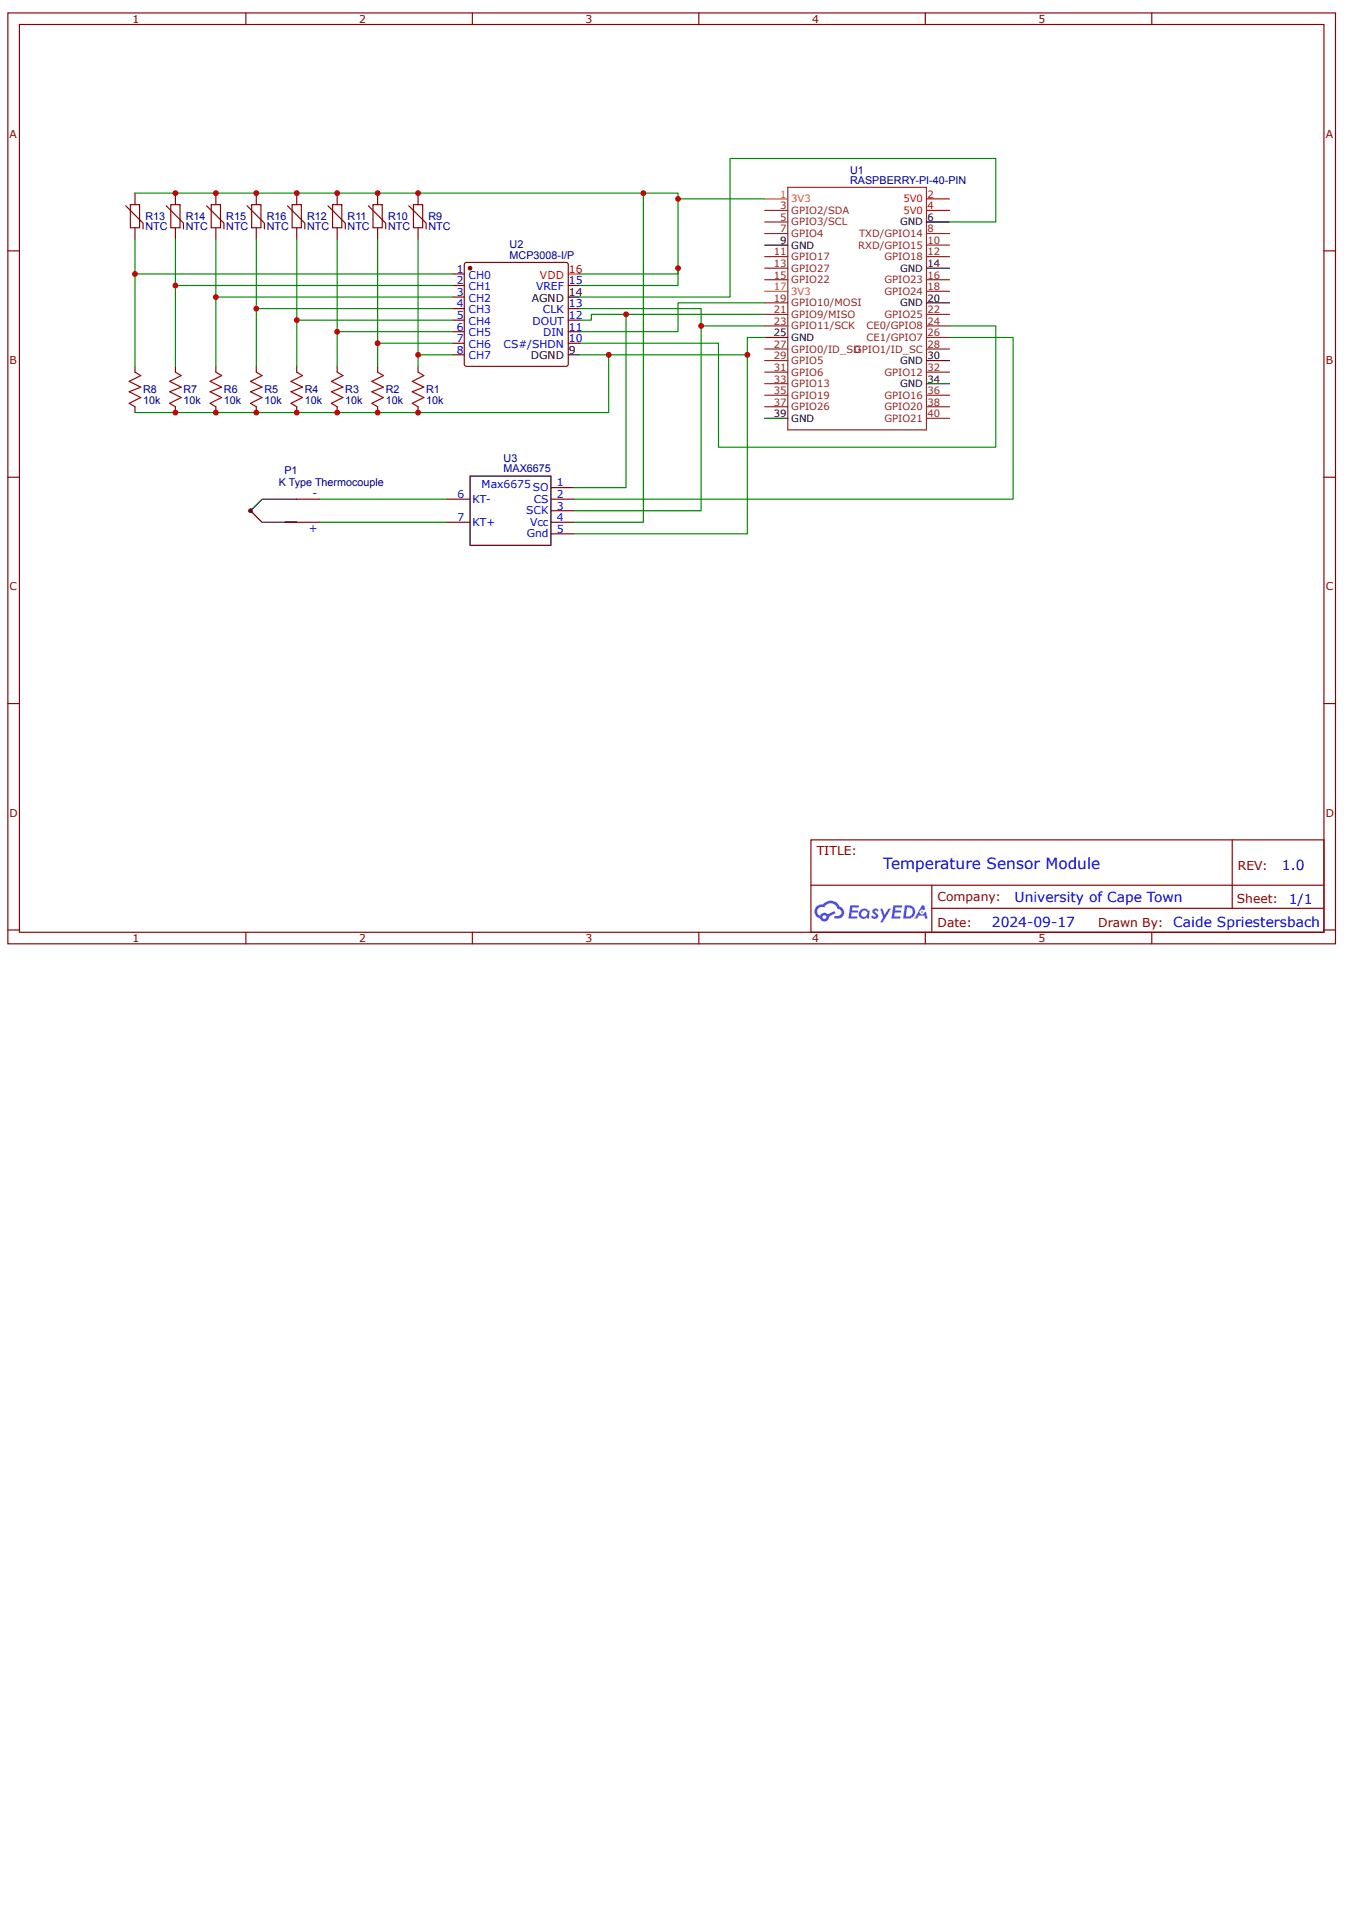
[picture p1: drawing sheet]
<svg xmlns="http://www.w3.org/2000/svg" width="210mm" height="297mm" viewBox="0 0 210 297" stroke-linecap="round" stroke-linejoin="round" font-family="sans-serif">
<g fill="none" stroke="#800" stroke-width=".18">
<path d="M1.2 2h205.5v144.2h-205.5zM3 3.8h201.9v140.6h-201.9zM38.1 2v1.8M73.1 2v1.8M108.2 2v1.8M143.2 2v1.8M178.3 2v1.8M1.2 38.8h1.8M204.9 38.8h1.8M1.2 73.9h1.8M204.9 73.9h1.8M1.2 109h1.8"/>
<path d="M204.9 109h1.8M125.5 130.1h79.4v14.3h-79.4zM125.5 137.1h79.4M144.2 137.1v7.1M190.7 130.1v10.6M1.2 144h1.8M38.1 144.4v1.8M73.1 144.4v1.8M108.2 144.4v1.8M143.2 144.4v1.8M144.2 140.7h60.7M178.3 144.4v1.8"/>
<path d="M204.9 144h1.8"/>
</g>
<g fill="#58f">
<path d="M135.1 140.8l.4-.1h.3l.2 .2-.2 .3a.24 .24 0 0 0-.2-.2 .24 .24 0 0 0-.2 .1 .86 .86 0 0 1 .5 .9 .69 .69 0 0 1-1.1 0l.2-.3 .4 .3 .2-.2a.89 .89 0 0 1-.6-.9z"/>
<path d="M136.2 140.7h.4l.3 .9 .6-.9h.4l-1.3 2.1h-.4l.5-.7z"/>
<path d="M131.6 140.2h1.3l.1 .1-.2 .2h-.8l-.1 .5h.8l.1 .2-.2 .1h-.8v.6h.7l.2 .1v.2l-1.4 .1z"/>
<path d="M138.3 140.2h1.3l.1 .1-.2 .2h-.9v.5h.7l.2 .2-.2 .1h-.8l-.1 .6h.8l.1 .1v.2l-1.3 .1z"/>
<path d="M142.7 140.2h.4l.1 .6-.3 .2a.36 .36 0 0 0-.5 .1 .36 .36 0 0 0 .2 .5 .36 .36 0 0 0 .5-.3l.2-.2 .3 1.2h-.4l-.1-.5h-.9l-.2 .5h-.5z"/>
<path d="M140.1 140.2l-.3 2.1h.6a1.07 1.07 0 0 0 1.3-1.1 1.07 1.07 0 0 0-1.3-1zM140.4 140.5a.72 .72 0 0 1 .8 .8 .72 .72 0 0 1-1 .6z"/>
<path d="M133.1 141a.78 .78 0 0 0 0 1.1 .78 .78 0 0 0 1.1 0l.3 .2 .1-1.2-.3-.1a.77 .77 0 0 0-1.2 0zM133.2 141.5a.5 .5 0 0 1 1 0 .5 .5 0 0 1-1 0z"/>
<path d="M126.4 140.4a1.11 1.11 0 0 0 .5 1.8 .73 .73 0 0 0 .9 .5 .73 .73 0 0 0 .5-.7l1.1-.6-.3-.3-.9 .5a.74 .74 0 0 0-1.3 .2 .7 .7 0 0 1-.3-1 .7 .7 0 0 1 1-.2 1.08 1.08 0 0 1 1.1-.7 1.08 1.08 0 0 1 1 .9 .58 .58 0 0 1 .5 .7 .58 .58 0 0 1-.8 .3l-.2 .1v.3a1 1 0 0 0 1.3-.5 1 1 0 0 0-.5-1.3 1.58 1.58 0 0 0-2.7-.4l-.4 .1zM127.3 142a.3 .3 0 0 1 .6 0 .3 .3 0 0 1-.6 0z"/>
<circle cx="142.7" cy="141.2" r=".13"/>
</g>
<g fill="none" stroke="#8d2323" stroke-width=".18">
<path d="M118.4 32.6h3.5M118.4 34.4h3.5M118.4 36.2h3.5M118.4 39.7h3.5M121.9 29h21.5v37.6h-21.5zM143.4 36.2h3.6M143.4 38h3.6M143.4 39.7h3.6M118.4 41.5h3.5M118.4 43.3h3.5M118.4 46.9h3.5M118.4 48.7h3.5"/>
<path d="M118.4 50.5h3.5M118.4 54h3.5M118.4 55.8h3.5M118.4 57.6h3.5M118.4 59.4h3.5M143.4 43.3h3.6M143.4 45.1h3.6M143.4 48.7h3.6M143.4 50.5h3.6M143.4 52.3h3.6M143.4 54h3.6M143.4 57.6h3.6"/>
<path d="M118.4 61.2h3.5M118.4 63h3.5M143.4 61.2h3.6M143.4 63h3.6M143.4 64.8h3.6"/>
</g>
<path d="M143.4 30.8h3.6M143.4 32.6h3.6" fill="none" stroke="#f00" stroke-width=".18"/>
<path d="M118.4 30.8h3.5M118.4 45.1h3.5" fill="none" stroke="#f60" stroke-width=".18"/>
<path d="M118.4 38h3.5M143.4 34.4h3.6M118.4 52.3h3.5M143.4 41.5h3.6M143.4 46.9h3.6M143.4 55.8h3.6M143.4 59.4h3.6M118.4 64.8h3.5" fill="none" stroke="#000" stroke-width=".18"/>
<path d="M72 40.7l.2-.1h15.4l.3 .1 .1 .3v15.4l-.1 .2-.3 .1h-15.4l-.2-.1-.1-.2v-15.4z" fill="none" stroke="#800" stroke-width=".18"/>
<circle cx="72.8" cy="41.5" r=".27" fill="#800"/>
<g fill="none" stroke="#800" stroke-width=".18">
<path d="M19.5 31.9l2.6 2.7v.8M20.2 31.7h1.4v3.6h-1.4zM20.9 29.9v1.8M20.9 35.3v1.8M25.7 31.9l2.7 2.7v.8M26.4 31.7h1.5v3.6h-1.5zM27.2 29.9v1.8M27.2 35.3v1.8M32 31.9l2.7 2.7v.8M32.7 31.7h1.4v3.6h-1.4zM33.4 29.9v1.8M33.4 35.3v1.8"/>
<path d="M38.2 31.9l2.7 2.7v.8M39 31.7h1.4v3.6h-1.4zM39.7 29.9v1.8M39.7 35.3v1.8M44.5 31.9l2.7 2.7v.8M45.2 31.7h1.4v3.6h-1.4zM45.9 29.9v1.8M45.9 35.3v1.8M50.8 31.9l2.6 2.7v.8M51.5 31.7h1.4v3.6h-1.4zM52.2 29.9v1.8M52.2 35.3v1.8"/>
<path d="M57 31.9l2.7 2.7v.8M57.7 31.7h1.5v3.6h-1.5zM58.4 29.9v1.8M58.4 35.3v1.8M63.3 31.9l2.7 2.7v.8M64 31.7h1.4v3.6h-1.4zM64.7 29.9v1.8M64.7 35.3v1.8M20.9 56.7v.9M27.2 56.7v.9M33.4 56.7v.9M39.7 56.7v.9"/>
<path d="M45.9 56.7v.9M52.2 56.7v.9M58.4 56.7v.9M64.7 56.7v.9M70.1 42.4h1.8M70.1 44.2h1.8M70.1 46h1.8M70.1 47.8h1.8M70.1 49.6h1.8M70.1 51.4h1.8M70.1 53.2h1.8M70.1 54.9h1.8"/>
<path d="M88 44.2h1.7M88 47.8h1.7M88 49.6h1.7M88 51.4h1.7M88 53.2h1.7M20.9 63v.9M27.2 63v.9M33.4 63v.9M39.7 63v.9M45.9 63v.9M45.9 77.3h3.6M52.2 63v.9"/>
<path d="M58.4 63v.9M64.7 63v.9M69.2 77.3h3.6M85.3 75.5h3.6M85.3 77.3h3.6M85.3 79.1h3.6M45.9 80.9h3.6M69.2 80.9h3.6M85.3 80.9h3.6M85.3 82.7h3.6"/>
<circle cx="72.8" cy="41.5" r=".27"/>
</g>
<g fill="none" stroke="#000" stroke-width=".18">
<path d="M88 54.9h1.7M88 46h1.7M45.9 77.3h-5.3l-1.8 1.8 1.8 1.8h5.3h-1.8M72.8 73.7h12.5v10.8h-12.5z"/>
<circle cx="38.8" cy="79.1" r=".27"/>
</g>
<path d="M88 42.4h1.7" fill="none" stroke="#f00" stroke-width=".18"/>
<g fill="none" stroke="#080" stroke-width=".18">
<path d="M20.9 29.9h84.1v.9M20.9 37.1v19.6M27.2 37.1v19.6M33.4 37.1v19.6M39.7 37.1v19.6M45.9 37.1v19.6M52.2 37.1v19.6M58.4 37.1v19.6M64.7 37.1v19.6M99.6 29.9v51h-10.7M118.4 30.8h-13.4v11.6h-15.3M147 34.4h7.1v-9.9h-41.1v21.5h-23.3"/>
<path d="M20.9 42.4h49.2M27.2 44.2h42.9M33.4 46h36.7M39.7 47.8h30.4M45.9 49.6h24.2M52.2 51.4h17.9M58.4 53.2h11.7M64.7 54.9h5.4M89.7 47.8h18.8v2.7h9.9M94.2 54.9v9h-73.3M96.9 48.7v26.8h-8M105 41.5v2.7h-15.3"/>
<path d="M108.5 50.5v28.6h-19.6M115.7 54.9v27.8h-26.8M118.4 46.9h-13.4v4.5h-15.3M118.4 48.7h-26.9v.9h-1.8M118.4 52.3h-2.7v2.6h-26M147 50.5h7.1v18.8h-42.9v-16.1h-21.5M147 52.3h9.8v25h-67.9M49.5 77.3h19.7M49.5 80.9h19.7"/>
</g>
<path d="M20.9 57.6l.9 .6-1.8 .9 1.8 .9-1.8 .7 1.8 .9-1.8 .9 .9 .5M27.2 57.6l.8 .6-1.7 .9 1.7 .9-1.7 .7 1.7 .9-1.7 .9 .9 .5M33.4 57.6l.9 .6-1.8 .9 1.8 .9-1.8 .7 1.8 .9-1.8 .9 .9 .5M39.7 57.6l.9 .6-1.8 .9 1.8 .9-1.8 .7 1.8 .9-1.8 .9 .9 .5M45.9 57.6l.9 .6-1.8 .9 1.8 .9-1.8 .7 1.8 .9-1.8 .9 .9 .5M52.2 57.6l.9 .6-1.8 .9 1.8 .9-1.8 .7 1.8 .9-1.8 .9 .9 .5M58.4 57.6l.9 .6-1.7 .9 1.7 .9-1.7 .7 1.7 .9-1.7 .9 .8 .5M64.7 57.6l.9 .6-1.8 .9 1.8 .9-1.8 .7 1.8 .9-1.8 .9 .9 .5" fill="none" stroke="#a00000" stroke-width=".18"/>
<circle cx="38.8" cy="79.1" r=".27" fill="#000"/>
<g fill="#c00">
<circle cx="105" cy="41.5" r=".45"/>
<circle cx="64.7" cy="63.9" r=".45"/>
<circle cx="27.2" cy="63.9" r=".45"/>
<circle cx="94.2" cy="54.9" r=".45"/>
<circle cx="33.4" cy="63.9" r=".45"/>
<circle cx="39.7" cy="63.9" r=".45"/>
<circle cx="45.9" cy="63.9" r=".45"/>
<circle cx="52.2" cy="63.9" r=".45"/>
<circle cx="58.4" cy="63.9" r=".45"/>
<circle cx="105" cy="30.8" r=".45"/>
<circle cx="64.7" cy="29.9" r=".45"/>
<circle cx="58.4" cy="29.9" r=".45"/>
<circle cx="52.2" cy="29.9" r=".45"/>
<circle cx="45.9" cy="29.9" r=".45"/>
<circle cx="27.2" cy="29.9" r=".45"/>
<circle cx="33.4" cy="29.9" r=".45"/>
<circle cx="39.7" cy="29.9" r=".45"/>
<circle cx="64.7" cy="54.9" r=".45"/>
<circle cx="58.4" cy="53.2" r=".45"/>
<circle cx="52.2" cy="51.4" r=".45"/>
<circle cx="39.7" cy="47.8" r=".45"/>
<circle cx="33.4" cy="46" r=".45"/>
<circle cx="27.2" cy="44.2" r=".45"/>
<circle cx="20.9" cy="42.4" r=".45"/>
<circle cx="45.9" cy="49.6" r=".45"/>
<circle cx="96.9" cy="48.7" r=".45"/>
<circle cx="108.5" cy="50.5" r=".45"/>
<circle cx="115.7" cy="54.9" r=".45"/>
<circle cx="99.6" cy="29.9" r=".45"/>
</g>
<text font-size="2.4" fill="#00f" x="136.7" y="134.6">Temperature Sensor Module</text>
<g font-size="2.1" fill="#00f">
<text x="198.4" y="134.8">1.0</text>
<text x="153.5" y="143.6">2024-09-17</text>
<text x="157" y="139.6">University of Cape Town</text>
<text x="181.6" y="143.5">Caide Spriestersbach</text>
<text x="199.5" y="140">1/1</text>
</g>
<g font-size="1.9" fill="#800">
<text x="126.4" y="132.4">TITLE:</text>
<text x="191.6" y="134.8">REV:</text>
<text x="145.1" y="143.5">Date:</text>
<text x="145.1" y="139.6">Company:</text>
<text x="170" y="143.5">Drawn By:</text>
<text x="191.4" y="139.9">Sheet:</text>
</g>
<g font-size="1.7" fill="#800">
<text x="20.5" y="3.5">1</text>
<text x="55.6" y="3.5">2</text>
<text x="90.6" y="3.5">3</text>
<text x="125.7" y="3.5">4</text>
<text x="160.7" y="3.5">5</text>
<text x="1.5" y="21.3">A</text>
<text x="205.2" y="21.3">A</text>
<text x="1.5" y="56.4">B</text>
<text x="205.2" y="56.4">B</text>
<text x="1.5" y="91.4">C</text>
<text x="205.2" y="91.4">C</text>
<text x="1.5" y="126.5">D</text>
<text x="205.2" y="126.5">D</text>
<text x="20.5" y="145.9">1</text>
<text x="55.6" y="145.9">2</text>
<text x="90.6" y="145.9">3</text>
<text x="125.7" y="145.9">4</text>
<text x="160.7" y="145.9">5</text>
</g>
<g font-size="1.7" fill="#000080">
<text x="131.6" y="28.5">RASPBERRY-PI-40-PIN</text>
<text x="131.6" y="27">U1</text>
<text x="22.5" y="35.7">NTC</text>
<text x="22.5" y="34.1">R13</text>
<text x="28.8" y="35.7">NTC</text>
<text x="28.8" y="34.1">R14</text>
<text x="35" y="35.7">NTC</text>
<text x="35" y="34.1">R15</text>
<text x="41.3" y="35.7">NTC</text>
<text x="41.3" y="34.1">R16</text>
<text x="47.5" y="35.7">NTC</text>
<text x="47.5" y="34.1">R12</text>
<text x="53.8" y="35.7">NTC</text>
<text x="53.8" y="34.1">R11</text>
<text x="60.1" y="35.7">NTC</text>
<text x="60.1" y="34.1">R10</text>
<text x="66.3" y="35.7">NTC</text>
<text x="66.3" y="34.1">R9</text>
<text x="78.9" y="40">MCP3008-I/P</text>
<text x="78.9" y="38.4">U2</text>
<text x="22.1" y="62.5">10k</text>
<text x="22.1" y="60.9">R8</text>
<text x="28.4" y="62.5">10k</text>
<text x="28.4" y="60.9">R7</text>
<text x="34.7" y="62.5">10k</text>
<text x="34.7" y="60.9">R6</text>
<text x="40.9" y="62.5">10k</text>
<text x="40.9" y="60.9">R5</text>
<text x="47.2" y="62.5">10k</text>
<text x="47.2" y="60.9">R4</text>
<text x="53.4" y="62.5">10k</text>
<text x="53.4" y="60.9">R3</text>
<text x="59.7" y="62.5">10k</text>
<text x="59.7" y="60.9">R2</text>
<text x="66" y="62.5">10k</text>
<text x="66" y="60.9">R1</text>
<text x="77.9" y="71.6">U3</text>
<text x="43.2" y="75.2">K Type Thermocouple</text>
<text x="44" y="73.4">P1</text>
<text x="77.9" y="73.2">MAX6675</text>
</g>
<g font-size="1.7" fill="#00f">
<text x="70.7" y="42.2">1</text>
<text x="70.7" y="44">2</text>
<text x="70.7" y="45.8">3</text>
<text x="70.7" y="47.6">4</text>
<text x="72.5" y="43.1">CH0</text>
<text x="72.5" y="44.9">CH1</text>
<text x="72.5" y="46.7">CH2</text>
<text x="83" y="44.9">VREF</text>
<text x="88" y="47.6">13</text>
<text x="88" y="44">15</text>
<text x="70.7" y="49.4">5</text>
<text x="70.7" y="51.2">6</text>
<text x="70.7" y="53">7</text>
<text x="72.5" y="48.5">CH3</text>
<text x="72.5" y="50.3">CH4</text>
<text x="72.5" y="52.1">CH5</text>
<text x="72.5" y="53.9">CH6</text>
<text x="77.9" y="53.9">CS#/SHDN</text>
<text x="82.4" y="50.3">DOUT</text>
<text x="84" y="48.5">CLK</text>
<text x="84.1" y="52.1">DIN</text>
<text x="88" y="53">10</text>
<text x="88" y="51.2">11</text>
<text x="88" y="49.4">12</text>
<text x="70.7" y="54.8">8</text>
<text x="72.5" y="55.7">CH7</text>
<text x="48.4" y="76.9">-</text>
<text x="70.8" y="77.1">6</text>
<text x="73.1" y="77.8">KT-</text>
<text x="74.5" y="75.5">Max6675</text>
<text x="82.5" y="76">SO</text>
<text x="82.6" y="77.8">CS</text>
<text x="86.2" y="75.3">1</text>
<text x="86.2" y="77.1">2</text>
<text x="47.8" y="82.3">+</text>
<text x="70.8" y="80.7">7</text>
<text x="73.1" y="81.4">KT+</text>
<text x="81.5" y="79.6">SCK</text>
<text x="81.5" y="83.2">Gnd</text>
<text x="82" y="81.4">Vcc</text>
<text x="86.2" y="78.9">3</text>
<text x="86.2" y="80.7">4</text>
<text x="86.2" y="82.5">5</text>
</g>
<g font-size="1.7">
<text x="82.3" y="46.7">AGND</text>
<text x="88" y="45.8">14</text>
<text x="82.2" y="55.7">DGND</text>
<text x="88" y="54.8">9</text>
</g>
<g font-size="1.7" fill="#f00">
<text x="83.6" y="43.1">VDD</text>
<text x="88" y="42.2">16</text>
</g>
<g font-size="1.5" fill="#f60">
<text x="120.8" y="30.6">1</text>
<text x="122.5" y="31.3">3V3</text>
<text x="119.8" y="44.9">17</text>
<text x="122.5" y="45.6">3V3</text>
</g>
<g font-size="1.5" fill="#8d2323">
<text x="120.8" y="32.4">3</text>
<text x="120.8" y="34.2">5</text>
<text x="120.8" y="36">7</text>
<text x="122.5" y="33.1">GPIO2/SDA</text>
<text x="122.5" y="34.9">GPIO3/SCL</text>
<text x="143.6" y="36">8</text>
<text x="119.8" y="39.6">11</text>
<text x="119.8" y="41.4">13</text>
<text x="122.5" y="36.7">GPIO4</text>
<text x="122.5" y="40.3">GPIO17</text>
<text x="132.9" y="38.5">RXD/GPIO15</text>
<text x="133" y="36.7">TXD/GPIO14</text>
<text x="136.9" y="40.3">GPIO18</text>
<text x="143.6" y="37.8">10</text>
<text x="143.6" y="39.6">12</text>
<text x="119.8" y="43.1">15</text>
<text x="119.8" y="46.7">19</text>
<text x="122.5" y="42.1">GPIO27</text>
<text x="122.5" y="43.9">GPIO22</text>
<text x="122.5" y="47.4">GPIO10/MOSI</text>
<text x="136.9" y="43.9">GPIO23</text>
<text x="136.9" y="45.6">GPIO24</text>
<text x="143.6" y="43.1">16</text>
<text x="143.6" y="44.9">18</text>
<text x="119.8" y="48.5">21</text>
<text x="119.8" y="50.3">23</text>
<text x="119.8" y="53.9">27</text>
<text x="122.5" y="49.2">GPIO9/MISO</text>
<text x="122.5" y="51">GPIO11/SCK</text>
<text x="134.1" y="51">CE0/GPIO8</text>
<text x="134.1" y="52.8">CE1/GPIO7</text>
<text x="136.9" y="49.2">GPIO25</text>
<text x="143.6" y="48.5">22</text>
<text x="143.6" y="50.3">24</text>
<text x="143.6" y="52.1">26</text>
<text x="143.6" y="53.9">28</text>
<text x="119.8" y="55.7">29</text>
<text x="119.8" y="57.4">31</text>
<text x="119.8" y="59.2">33</text>
<text x="122.5" y="54.6">GPIO0/ID_SD</text>
<text x="122.5" y="56.4">GPIO5</text>
<text x="122.5" y="58.2">GPIO6</text>
<text x="122.5" y="60">GPIO13</text>
<text x="132.2" y="54.6">GPIO1/ID_SC</text>
<text x="136.9" y="58.2">GPIO12</text>
<text x="143.6" y="57.4">32</text>
<text x="119.8" y="61">35</text>
<text x="119.8" y="62.8">37</text>
<text x="122.5" y="61.7">GPIO19</text>
<text x="122.5" y="63.5">GPIO26</text>
<text x="136.9" y="61.7">GPIO16</text>
<text x="136.9" y="63.5">GPIO20</text>
<text x="136.9" y="65.3">GPIO21</text>
<text x="143.6" y="61">36</text>
<text x="143.6" y="62.8">38</text>
<text x="143.6" y="64.6">40</text>
</g>
<g font-size="1.5">
<text x="139.3" y="34.9">GND</text>
<text x="143.6" y="34.2">6</text>
<text x="120.8" y="37.8">9</text>
<text x="122.5" y="38.5">GND</text>
<text x="143.6" y="41.4">14</text>
<text x="139.3" y="42.1">GND</text>
<text x="139.3" y="47.4">GND</text>
<text x="143.6" y="46.7">20</text>
<text x="119.8" y="52.1">25</text>
<text x="122.5" y="52.8">GND</text>
<text x="139.3" y="56.4">GND</text>
<text x="139.3" y="60">GND</text>
<text x="143.6" y="55.7">30</text>
<text x="143.6" y="59.2">34</text>
<text x="119.8" y="64.6">39</text>
<text x="122.5" y="65.3">GND</text>
</g>
<g font-size="1.5" fill="#f00">
<text x="139.8" y="31.3">5V0</text>
<text x="139.8" y="33.1">5V0</text>
<text x="143.6" y="30.6">2</text>
<text x="143.6" y="32.4">4</text>
</g>
</svg>
